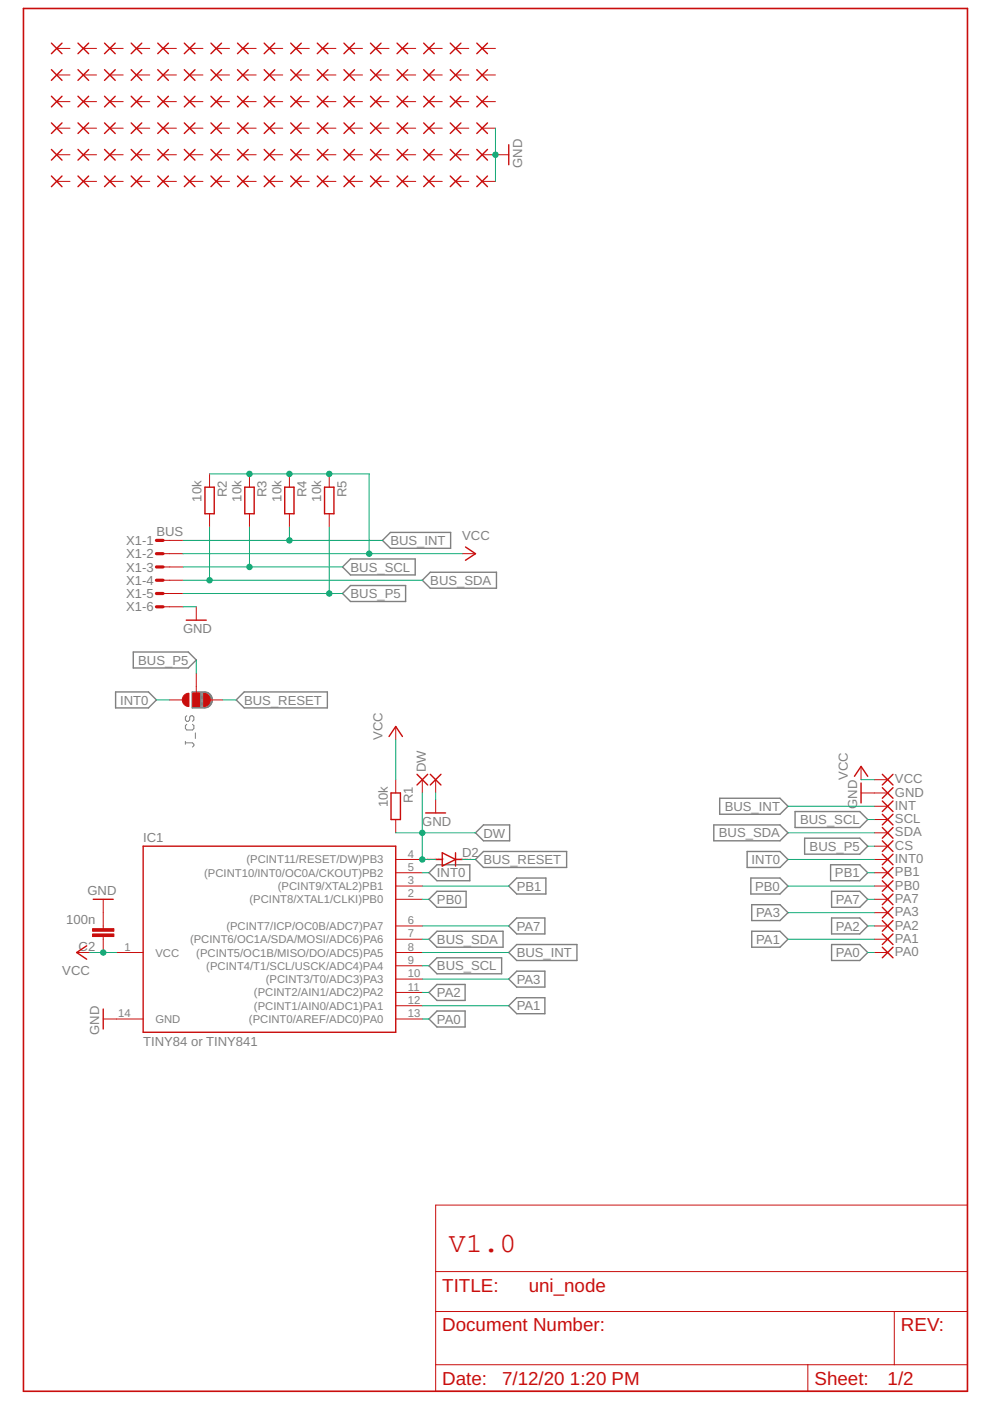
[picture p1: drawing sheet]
<svg xmlns="http://www.w3.org/2000/svg" width="210mm" height="297mm" viewBox="0 0 210 297" stroke-linecap="round" stroke-linejoin="round" font-family="sans-serif">
<g fill="none" stroke="#808080" stroke-width=".3">
<path d="M81.1 114.6l1.7-1.7h12.7v3.3h-12.7zM28.3 138.2h11.6l1.7 1.7-1.7 1.7h-11.6zM72.6 120.2l1.7-1.7h13.7v3.4h-13.7zM72.6 125.8l1.7-1.7h11.7v3.4h-11.7zM89.5 123l1.7-1.7h14.1v3.4h-14.1zM24.5 146.7h7l1.7 1.7-1.7 1.7h-7zM40.8 146.7h2.5a1.69 1.69 0 0 1 1.7 1.7 1.69 1.69 0 0 1-1.7 1.7h-2.5zM40.8 149.9h3.3M40.8 149.6h3.6M40.8 149.4h3.9M40.8 149.1h4M40.8 148.9h4.1"/>
<path d="M40.8 148.6h4.2M40.8 148.4h4.2M40.8 148.1h4.2M40.8 147.9h4.1M40.8 147.6h4M40.8 147.4h3.9M40.8 147.2h3.6M40.8 146.9h3.3M51.8 146.7h17.6v3.4h-17.6l-1.7-1.7zM100.8 176.6l1.7-1.7h5.6v3.4h-5.6zM151.3 174.9h14.1l1.7 1.7-1.7 1.7h-14.1zM152.6 169.2h12.8l1.7 1.7-1.7 1.7h-12.8z"/>
<path d="M168.6 172.1h13.7l1.7 1.7-1.7 1.7h-13.7zM170.6 177.7h11.7l1.7 1.7-1.7 1.7h-11.7zM91 199.1l1.6-1.7h14.1v3.4h-14.1zM91 185l1.6-1.7h7v3.4h-7zM91 190.7l1.6-1.7h6.2v3.4h-6.2zM102.5 180.5h17.6v3.4h-17.6l-1.7-1.7zM107.9 187.9l1.7-1.7h6.1v3.3h-6.1zM107.9 196.3l1.7-1.7h5.9v3.4h-5.9zM158.4 180.5h7l1.7 1.7-1.7 1.7h-7zM159.2 186.2h6.2l1.7 1.7-1.7 1.6h-6.2zM159.4 197.4h6l1.7 1.7-1.7 1.7h-6zM159.4 191.8h6l1.7 1.7-1.7 1.7h-6z"/>
<path d="M176.1 183.3h6.2l1.7 1.7-1.7 1.7h-6.2zM176.3 189h6l1.7 1.7-1.7 1.7h-6zM176.3 194.6h6l1.7 1.7-1.7 1.7h-6zM91 204.8l1.6-1.7h13.8v3.4h-13.8zM91 216l1.6-1.6h6v3.3h-6zM91 210.4l1.6-1.7h6v3.4h-6zM107.9 207.6l1.7-1.7h5.9v3.4h-5.9zM107.9 213.2l1.7-1.7h5.9v3.4h-5.9zM109.6 200.3h12.7v3.3h-12.7l-1.7-1.6zM176.3 200.3h6l1.7 1.7-1.7 1.6h-6z"/>
</g>
<path d="M39.3 157.5h1.5l.3 .3v.3l-.3 .3M39.3 157.2v.6M39.6 151.7l-.3 .3v.6l.3 .4h.3l.3-.4v-.6l.3-.3h.3l.3 .3v.6l-.3 .4M39.6 153.6l-.3 .3v.6l.3 .3h1.2l.3-.3v-.6l-.3-.3M41.4 155.4v1.2" fill="none" stroke="#808080" stroke-width=".21"/>
<path d="M5 1.8h200.1v293.2h-200.1z" fill="none" stroke="#c90d0c" stroke-width=".34"/>
<g fill="none" stroke="#c90d0c" stroke-width=".21">
<path d="M12 10.3h2.8M12 15.9h2.8M17.7 10.3h2.8M17.7 15.9h2.8M23.3 10.3h2.8M23.3 15.9h2.8M28.9 10.3h2.8M28.9 15.9h2.8M34.6 10.3h2.8M34.6 15.9h2.8M40.2 10.3h2.8M40.2 15.9h2.8"/>
<path d="M45.8 10.3h2.9M45.8 15.9h2.9M51.5 10.3h2.8M51.5 15.9h2.8M57.1 10.3h2.8M57.1 15.9h2.8M62.8 10.3h2.8M62.8 15.9h2.8M68.4 10.3h2.8M68.4 15.9h2.8M74 10.3h2.9M74 15.9h2.9"/>
<path d="M79.7 10.3h2.8M79.7 15.9h2.8M85.3 10.3h2.8M85.3 15.9h2.8M91 10.3h2.8M91 15.9h2.8M96.6 10.3h2.8M96.6 15.9h2.8M102.2 10.3h2.9M102.2 15.9h2.9M12 21.5h2.8M12 27.2h2.8"/>
<path d="M12 32.8h2.8M12 38.5h2.8M17.7 21.5h2.8M17.7 27.2h2.8M17.7 32.8h2.8M17.7 38.5h2.8M23.3 21.5h2.8M23.3 27.2h2.8M23.3 32.8h2.8M23.3 38.5h2.8M28.9 21.5h2.8M28.9 27.2h2.8"/>
<path d="M28.9 32.8h2.8M28.9 38.5h2.8M34.6 21.5h2.8M34.6 27.2h2.8M34.6 32.8h2.8M34.6 38.5h2.8M40.2 21.5h2.8M40.2 27.2h2.8M40.2 32.8h2.8M40.2 38.5h2.8M45.8 21.5h2.9M45.8 27.2h2.9"/>
<path d="M45.8 32.8h2.9M45.8 38.5h2.9M51.5 21.5h2.8M51.5 27.2h2.8M51.5 32.8h2.8M51.5 38.5h2.8M57.1 21.5h2.8M57.1 27.2h2.8M57.1 32.8h2.8M57.1 38.5h2.8M62.8 21.5h2.8M62.8 27.2h2.8"/>
<path d="M62.8 32.8h2.8M62.8 38.5h2.8M68.4 21.5h2.8M68.4 27.2h2.8M68.4 32.8h2.8M68.4 38.5h2.8M74 21.5h2.9M74 27.2h2.9M74 32.8h2.9M74 38.5h2.9M79.7 21.5h2.8M79.7 27.2h2.8"/>
<path d="M79.7 32.8h2.8M79.7 38.5h2.8M85.3 21.5h2.8M85.3 27.2h2.8M85.3 32.8h2.8M85.3 38.5h2.8M91 21.5h2.8M91 27.2h2.8M91 32.8h2.8M91 38.5h2.8M96.6 21.5h2.8M96.6 27.2h2.8"/>
<path d="M96.6 32.8h2.8M96.6 38.5h2.8M102.2 21.5h2.9M102.2 27.2h2.9M102.2 32.8h5.7M102.2 38.5h2.9M34.6 117.4h4.2M34.6 114.6h4.2M44.4 100.5v2.8M44.4 108.9v2.8M52.9 100.5v2.8M52.9 108.9v2.8"/>
<path d="M61.4 100.5v2.8M61.4 108.9v2.8M69.8 100.5v2.8M69.8 108.9v2.8M98 117.4h2.8M34.6 120.2h4.2M34.6 123h4.2M34.6 125.8h4.2M34.6 128.7h4.2M41.6 128.7v2.8M36 148.4h2.8M40.9 147h1.4v2.8h-1.4z"/>
<path d="M41.6 142.7v4.3M44.4 148.4h2.9M83.9 154v2.8M83.9 165.3v2.8M83.9 173.8v2.8M89.5 165.3v2.8M92.4 165.3v2.8M92.4 169.5v2.9M182.6 162.5v2.8M182.6 168.1h5.6M185.4 179.4h2.8M185.4 176.6h2.8"/>
<path d="M185.4 173.8h2.8M185.4 170.9h2.8M185.4 165.3h2.8M21.9 190.7v6.2M21.9 198.6v3.4M83.9 196.3h5.6M83.9 199.1h5.6M83.9 182.2h5.6M83.9 185h5.6M83.9 187.9h5.6M83.9 190.7h5.6M185.4 196.3h2.8"/>
<path d="M185.4 199.1h2.8M185.4 182.2h2.8M185.4 185h2.8M185.4 187.9h2.8M185.4 190.7h2.8M185.4 193.5h2.8M16.3 202h2.8M21.9 216h8.5M24.7 202h5.7M83.9 216h5.6M83.9 202h5.6M83.9 204.8h5.6"/>
<path d="M83.9 207.6h5.6M83.9 210.4h5.6M83.9 213.2h5.6M185.4 202h2.8M92.4 255.5h112.7v39.5h-112.7zM92.4 278.1h112.7M92.4 269.6h112.7M189.6 278.1v11.2M92.4 289.3h112.7M171.3 289.3v5.7"/>
</g>
<g fill="none" stroke="#c90d0c" stroke-width=".3">
<path d="M10.9 9.1l2.2 2.3M10.9 14.8l2.2 2.2M13.1 9.1l-2.2 2.3M13.1 14.8l-2.2 2.2M16.5 14.8l2.3 2.2M16.5 9.1l2.3 2.3M18.8 9.1l-2.3 2.3M18.8 14.8l-2.3 2.2M22.2 9.1l2.2 2.3M22.2 14.8l2.2 2.2M24.4 14.8l-2.2 2.2M24.4 9.1l-2.2 2.3"/>
<path d="M27.8 9.1l2.3 2.3M27.8 14.8l2.3 2.2M30.1 9.1l-2.3 2.3M30.1 14.8l-2.3 2.2M33.4 14.8l2.3 2.2M33.4 9.1l2.3 2.3M35.7 14.8l-2.3 2.2M35.7 9.1l-2.3 2.3M39.1 9.1l2.2 2.3M39.1 14.8l2.2 2.2M41.3 14.8l-2.2 2.2M41.3 9.1l-2.2 2.3"/>
<path d="M44.7 9.1l2.3 2.3M44.7 14.8l2.3 2.2M47 9.1l-2.3 2.3M47 14.8l-2.3 2.2M50.4 9.1l2.2 2.3M50.4 14.8l2.2 2.2M52.6 14.8l-2.2 2.2M52.6 9.1l-2.2 2.3M56 9.1l2.3 2.3M56 14.8l2.3 2.2M58.3 9.1l-2.3 2.3M58.3 14.8l-2.3 2.2"/>
<path d="M61.6 9.1l2.3 2.3M61.6 14.8l2.3 2.2M63.9 9.1l-2.3 2.3M63.9 14.8l-2.3 2.2M67.3 14.8l2.2 2.2M67.3 9.1l2.2 2.3M69.5 14.8l-2.2 2.2M69.5 9.1l-2.2 2.3M72.9 9.1l2.3 2.3M72.9 14.8l2.3 2.2M75.2 9.1l-2.3 2.3M75.2 14.8l-2.3 2.2"/>
<path d="M78.5 9.1l2.3 2.3M78.5 14.8l2.3 2.2M80.8 9.1l-2.3 2.3M80.8 14.8l-2.3 2.2M84.2 14.8l2.2 2.2M84.2 9.1l2.2 2.3M86.4 14.8l-2.2 2.2M86.4 9.1l-2.2 2.3M89.8 9.1l2.3 2.3M89.8 14.8l2.3 2.2M92.1 9.1l-2.3 2.3M92.1 14.8l-2.3 2.2"/>
<path d="M95.5 14.8l2.2 2.2M95.5 9.1l2.2 2.3M97.7 9.1l-2.2 2.3M97.7 14.8l-2.2 2.2M101.1 9.1l2.3 2.3M101.1 14.8l2.3 2.2M103.4 14.8l-2.3 2.2M103.4 9.1l-2.3 2.3M10.9 20.4l2.2 2.3M10.9 26.1l2.2 2.2M10.9 31.7l2.2 2.3M10.9 37.3l2.2 2.3"/>
<path d="M13.1 20.4l-2.2 2.3M13.1 26.1l-2.2 2.2M13.1 31.7l-2.2 2.3M13.1 37.3l-2.2 2.3M16.5 31.7l2.3 2.3M16.5 20.4l2.3 2.3M16.5 26.1l2.3 2.2M16.5 37.3l2.3 2.3M18.8 20.4l-2.3 2.3M18.8 26.1l-2.3 2.2M18.8 31.7l-2.3 2.3M18.8 37.3l-2.3 2.3"/>
<path d="M22.2 20.4l2.2 2.3M22.2 37.3l2.2 2.3M22.2 26.1l2.2 2.2M22.2 31.7l2.2 2.3M24.4 31.7l-2.2 2.3M24.4 20.4l-2.2 2.3M24.4 26.1l-2.2 2.2M24.4 37.3l-2.2 2.3M27.8 20.4l2.3 2.3M27.8 26.1l2.3 2.2M27.8 31.7l2.3 2.3M27.8 37.3l2.3 2.3"/>
<path d="M30.1 26.1l-2.3 2.2M30.1 20.4l-2.3 2.3M30.1 31.7l-2.3 2.3M30.1 37.3l-2.3 2.3M33.4 31.7l2.3 2.3M33.4 20.4l2.3 2.3M33.4 26.1l2.3 2.2M33.4 37.3l2.3 2.3M35.7 20.4l-2.3 2.3M35.7 26.1l-2.3 2.2M35.7 31.7l-2.3 2.3M35.7 37.3l-2.3 2.3"/>
<path d="M39.1 20.4l2.2 2.3M39.1 37.3l2.2 2.3M39.1 26.1l2.2 2.2M39.1 31.7l2.2 2.3M41.3 20.4l-2.2 2.3M41.3 31.7l-2.2 2.3M41.3 26.1l-2.2 2.2M41.3 37.3l-2.2 2.3M44.7 26.1l2.3 2.2M44.7 20.4l2.3 2.3M44.7 31.7l2.3 2.3M44.7 37.3l2.3 2.3"/>
<path d="M47 26.1l-2.3 2.2M47 20.4l-2.3 2.3M47 31.7l-2.3 2.3M47 37.3l-2.3 2.3M50.4 20.4l2.2 2.3M50.4 26.1l2.2 2.2M50.4 31.7l2.2 2.3M50.4 37.3l2.2 2.3M52.6 20.4l-2.2 2.3M52.6 26.1l-2.2 2.2M52.6 31.7l-2.2 2.3M52.6 37.3l-2.2 2.3"/>
<path d="M56 26.1l2.3 2.2M56 20.4l2.3 2.3M56 31.7l2.3 2.3M56 37.3l2.3 2.3M58.3 26.1l-2.3 2.2M58.3 20.4l-2.3 2.3M58.3 31.7l-2.3 2.3M58.3 37.3l-2.3 2.3M61.6 26.1l2.3 2.2M61.6 20.4l2.3 2.3M61.6 31.7l2.3 2.3M61.6 37.3l2.3 2.3"/>
<path d="M63.9 26.1l-2.3 2.2M63.9 20.4l-2.3 2.3M63.9 31.7l-2.3 2.3M63.9 37.3l-2.3 2.3M67.3 31.7l2.2 2.3M67.3 37.3l2.2 2.3M67.3 20.4l2.2 2.3M67.3 26.1l2.2 2.2M69.5 20.4l-2.2 2.3M69.5 26.1l-2.2 2.2M69.5 31.7l-2.2 2.3M69.5 37.3l-2.2 2.3"/>
<path d="M72.9 26.1l2.3 2.2M72.9 20.4l2.3 2.3M72.9 31.7l2.3 2.3M72.9 37.3l2.3 2.3M75.2 26.1l-2.3 2.2M75.2 20.4l-2.3 2.3M75.2 31.7l-2.3 2.3M75.2 37.3l-2.3 2.3M78.5 20.4l2.3 2.3M78.5 26.1l2.3 2.2M78.5 31.7l2.3 2.3M78.5 37.3l2.3 2.3"/>
<path d="M80.8 31.7l-2.3 2.3M80.8 20.4l-2.3 2.3M80.8 26.1l-2.3 2.2M80.8 37.3l-2.3 2.3M84.2 37.3l2.2 2.3M84.2 20.4l2.2 2.3M84.2 31.7l2.2 2.3M84.2 26.1l2.2 2.2M86.4 20.4l-2.2 2.3M86.4 26.1l-2.2 2.2M86.4 31.7l-2.2 2.3M86.4 37.3l-2.2 2.3"/>
<path d="M89.8 26.1l2.3 2.2M89.8 20.4l2.3 2.3M89.8 37.3l2.3 2.3M89.8 31.7l2.3 2.3M92.1 26.1l-2.3 2.2M92.1 20.4l-2.3 2.3M92.1 37.3l-2.3 2.3M92.1 31.7l-2.3 2.3M95.5 20.4l2.2 2.3M95.5 26.1l2.2 2.2M95.5 37.3l2.2 2.3M95.5 31.7l2.2 2.3"/>
<path d="M97.7 20.4l-2.2 2.3M97.7 26.1l-2.2 2.2M97.7 37.3l-2.2 2.3M97.7 31.7l-2.2 2.3M101.1 20.4l2.3 2.3M101.1 37.3l2.3 2.3M101.1 26.1l2.3 2.2M101.1 31.7l2.3 2.3M103.4 20.4l-2.3 2.3M103.4 31.7l-2.3 2.3M103.4 26.1l-2.3 2.2M103.4 37.3l-2.3 2.3"/>
<path d="M107.9 30.7v4.2M43.5 103.3h1.9v5.6h-1.9zM51.9 103.3h2v5.6h-2zM60.4 103.3h1.9v5.6h-1.9zM68.8 103.3h2v5.6h-2zM98.7 116l2.1 1.4-2.1 1.4M39.5 131.5h4.2M82.5 156.1l1.4-2.1 1.4 2.1M30.4 179.4h53.5v39.5h-53.5zM82.9 168.1h2v5.7h-2zM88.4 164.2l2.3 2.2M90.3 172.4h4.2"/>
<path d="M90.7 164.2l-2.3 2.2M91.2 164.2l2.3 2.2M93.5 164.2l-2.3 2.2M181.2 164.6l1.4-2.1 1.4 2.1M182.6 166v4.2M187.1 178.3l2.2 2.2M187.1 175.5l2.2 2.2M187.1 172.6l2.2 2.3M187.1 169.8l2.2 2.3M187.1 167l2.2 2.2M187.1 164.2l2.2 2.2M189.3 178.3l-2.2 2.2"/>
<path d="M189.3 175.5l-2.2 2.2M189.3 172.6l-2.2 2.3M189.3 169.8l-2.2 2.3M189.3 167l-2.2 2.2M189.3 164.2l-2.2 2.2M19.8 190.7h4.2M92.4 182.2h1.4M93.8 180.8l2.8 1.4-2.8 1.4zM96.6 180.8v2.8M96.6 182.2h1.4M187.1 198l2.2 2.3M187.1 195.2l2.2 2.2"/>
<path d="M187.1 192.4l2.2 2.2M187.1 189.5l2.2 2.3M187.1 186.7l2.2 2.3M187.1 183.9l2.2 2.3M187.1 181.1l2.2 2.2M189.3 198l-2.2 2.3M189.3 195.2l-2.2 2.2M189.3 192.4l-2.2 2.2M189.3 189.5l-2.2 2.3M189.3 186.7l-2.2 2.3M189.3 183.9l-2.2 2.3M189.3 181.1l-2.2 2.2"/>
<path d="M18.4 200.5l-2.1 1.5 2.1 1.4M21.9 213.9v4.3M187.1 200.8l2.2 2.3M189.3 200.8l-2.2 2.3"/>
</g>
<g fill="#c90d0c" stroke="#c90d0c" stroke-width=".21">
<path d="M19.6 196.9h4.6v.5h-4.6z"/>
<path d="M19.6 198h4.6v.6h-4.6z"/>
<path d="M40.9 147h1.4v2.8h-1.4z"/>
</g>
<g fill="#c90d0c" stroke="#c90d0c" stroke-width=".21">
<path d="M43.2 147a1.41 1.41 0 0 1 1.4 1.4 1.41 1.41 0 0 1-1.4 1.4z" fill-rule="evenodd"/>
<path d="M39.1 147.4l.5-.4h.5v2.8a1.4 1.4 0 0 1-1.3-.9 1.4 1.4 0 0 1 .3-1.5z" fill-rule="evenodd"/>
</g>
<path d="M33.2 114.6h1.4M33.2 117.4h1.4M33.2 120.2h1.4M33.2 123h1.4M33.2 125.8h1.4M33.2 128.7h1.4" fill="none" stroke="#c90d0c" stroke-width=".68"/>
<g fill="none" stroke="#0dab76" stroke-width=".21">
<path d="M105.1 27.2v11.3M38.8 117.4h59.2M38.8 114.6h42.3M44.4 100.5h33.9v16.9M44.4 111.7v11.3M52.9 111.7v8.5M61.4 111.7v2.9M69.8 111.7v14.1M38.8 128.7h2.8M38.8 123h50.7M38.8 120.2h33.8M38.8 125.8h33.8"/>
<path d="M41.6 139.9v2.8M33.2 148.4h2.8M47.3 148.4h2.8M83.9 156.8v8.5M83.9 176.6h16.9M89.5 168.1v14.1h2.9M92.4 168.1v1.4M167.1 176.6h18.3M167.1 170.9h18.3M182.6 165.3h2.8M184 173.8h1.4M184 179.4h1.4"/>
<path d="M89.5 199.1h1.5M89.5 185h1.5M89.5 187.9h18.4M89.5 190.7h1.5M89.5 196.3h18.4M98 182.2h2.8M167.1 182.2h18.3M167.1 199.1h18.3M167.1 187.9h18.3M167.1 193.5h18.3M184 185h1.4M184 190.7h1.4"/>
<path d="M184 196.3h1.4M19.1 202h5.6M89.5 202h18.4M89.5 204.8h1.5M89.5 216h1.5M89.5 207.6h18.4M89.5 210.4h1.5M89.5 213.2h18.4M184 202h1.4"/>
</g>
<g fill="#0dab76" stroke="#0dab76" stroke-width=".21">
<circle cx="105.1" cy="32.8" r=".57"/>
<circle cx="21.9" cy="202" r=".57"/>
<circle cx="52.9" cy="100.5" r=".57"/>
<circle cx="61.4" cy="100.5" r=".57"/>
<circle cx="78.3" cy="117.4" r=".57"/>
<circle cx="69.8" cy="100.5" r=".57"/>
<circle cx="89.5" cy="182.2" r=".57"/>
<circle cx="89.5" cy="176.6" r=".57"/>
<circle cx="44.4" cy="123" r=".57"/>
<circle cx="61.4" cy="114.6" r=".57"/>
<circle cx="52.9" cy="120.2" r=".57"/>
<circle cx="69.8" cy="125.8" r=".57"/>
</g>
<text font-size="6" fill="#c90d0c" x="95.2" y="265.4">V1.0</text>
<g font-size="4" fill="#c90d0c">
<text x="93.8" y="273.8">TITLE:</text>
<text x="112.1" y="273.8">uni_node</text>
<text x="93.8" y="282.3">Document Number:</text>
<text x="191" y="282.3">REV:</text>
<text x="93.8" y="293.6">Date:</text>
<text x="106.5" y="293.6">7/12/20</text>
<text x="120.8" y="293.6">1:20 PM</text>
<text x="172.7" y="293.6">Sheet:</text>
<text x="188.2" y="293.6">1/2</text>
</g>
<g font-size="2.8" fill="#808080">
<text x="110.7" y="35.6" transform="rotate(-90 110.7 35.6)">GND</text>
<text x="42.7" y="106.3" transform="rotate(-90 42.7 106.3)">10k</text>
<text x="48.1" y="105.4" transform="rotate(-90 48.1 105.4)">R2</text>
<text x="51.2" y="106.3" transform="rotate(-90 51.2 106.3)">10k</text>
<text x="56.5" y="105.4" transform="rotate(-90 56.5 105.4)">R3</text>
<text x="59.7" y="106.3" transform="rotate(-90 59.7 106.3)">10k</text>
<text x="65" y="105.4" transform="rotate(-90 65 105.4)">R4</text>
<text x="68.1" y="106.3" transform="rotate(-90 68.1 106.3)">10k</text>
<text x="73.4" y="105.4" transform="rotate(-90 73.4 105.4)">R5</text>
<text x="33.2" y="113.6">BUS</text>
<text x="26.7" y="115.5">X1-1</text>
<text x="26.7" y="118.4">X1-2</text>
<text x="82.8" y="115.6">BUS_INT</text>
<text x="98" y="114.6">VCC</text>
<text x="26.7" y="121.2">X1-3</text>
<text x="26.7" y="124">X1-4</text>
<text x="74.3" y="121.2">BUS_SCL</text>
<text x="91.2" y="124">BUS_SDA</text>
<text x="26.7" y="126.8">X1-5</text>
<text x="26.7" y="129.6">X1-6</text>
<text x="74.3" y="126.8">BUS_P5</text>
<text x="38.8" y="134.3">GND</text>
<text x="29.3" y="140.9">BUS_P5</text>
<text x="25.5" y="149.4">INT0</text>
<text x="51.8" y="149.4">BUS_RESET</text>
<text x="81.1" y="156.8" transform="rotate(-90 81.1 156.8)">VCC</text>
<text x="90.3" y="163.8" transform="rotate(-90 90.3 163.8)">DW</text>
<text x="179.7" y="165.3" transform="rotate(-90 179.7 165.3)">VCC</text>
<text x="189.8" y="166.1">VCC</text>
<text x="82.2" y="171.2" transform="rotate(-90 82.2 171.2)">10k</text>
<text x="87.5" y="170.3" transform="rotate(-90 87.5 170.3)">R1</text>
<text x="153.7" y="171.9">BUS_INT</text>
<text x="181.7" y="171.5" transform="rotate(-90 181.7 171.5)">GND</text>
<text x="189.8" y="171.7">INT</text>
<text x="189.8" y="168.9">GND</text>
<text x="30.3" y="178.6">IC1</text>
<text x="89.5" y="175.2">GND</text>
<text x="102.5" y="177.6">DW</text>
<text x="152.4" y="177.6">BUS_SDA</text>
<text x="169.6" y="174.7">BUS_SCL</text>
<text x="189.8" y="177.3">SDA</text>
<text x="189.8" y="174.5">SCL</text>
<text x="98" y="181.7">D2</text>
<text x="102.5" y="183.2">BUS_RESET</text>
<text x="159.4" y="183.2">INT0</text>
<text x="171.7" y="180.4">BUS_P5</text>
<text x="189.8" y="185.8">PB1</text>
<text x="189.8" y="183">INT0</text>
<text x="189.8" y="180.2">CS</text>
<text x="18.5" y="189.8">GND</text>
<text x="92.6" y="186">INT0</text>
<text x="92.6" y="191.7">PB0</text>
<text x="109.6" y="188.8">PB1</text>
<text x="160.1" y="188.8">PB0</text>
<text x="177" y="186">PB1</text>
<text x="177.2" y="191.7">PA7</text>
<text x="189.8" y="191.4">PA7</text>
<text x="189.8" y="188.6">PB0</text>
<text x="14" y="195.9">100n</text>
<text x="109.6" y="197.3">PA7</text>
<text x="160.3" y="194.5">PA3</text>
<text x="177.2" y="197.3">PA2</text>
<text x="189.8" y="197.1">PA2</text>
<text x="189.8" y="194.3">PA3</text>
<text x="16.7" y="201.5">C2</text>
<text x="92.6" y="200.1">BUS_SDA</text>
<text x="109.6" y="202.9">BUS_INT</text>
<text x="160.3" y="200.1">PA1</text>
<text x="177.2" y="202.9">PA0</text>
<text x="189.8" y="202.7">PA0</text>
<text x="189.8" y="199.9">PA1</text>
<text x="13.2" y="206.7">VCC</text>
<text x="92.6" y="205.8">BUS_SCL</text>
<text x="109.6" y="208.6">PA3</text>
<text x="92.6" y="211.4">PA2</text>
<text x="109.6" y="214.2">PA1</text>
<text x="21" y="219.4" transform="rotate(-90 21 219.4)">GND</text>
<text x="30.3" y="221.7">TINY84 or TINY841</text>
<text x="92.6" y="217">PA0</text>
</g>
<g font-size="2.4" fill="#808080">
<text x="43.3" y="185.9">(PCINT10/INT0/OC0A/CKOUT)PB2</text>
<text x="52.2" y="183.1">(PCINT11/RESET/DW)PB3</text>
<text x="86.5" y="181.8">4</text>
<text x="86.5" y="184.6">5</text>
<text x="52.9" y="191.5">(PCINT8/XTAL1/CLKI)PB0</text>
<text x="58.9" y="188.7">(PCINT9/XTAL2)PB1</text>
<text x="86.5" y="187.5">3</text>
<text x="86.5" y="190.3">2</text>
<text x="48" y="197.2">(PCINT7/ICP/OC0B/ADC7)PA7</text>
<text x="86.5" y="195.9">6</text>
<text x="26.4" y="201.6">1</text>
<text x="32.9" y="202.8">VCC</text>
<text x="40.3" y="200">(PCINT6/OC1A/SDA/MOSI/ADC6)PA6</text>
<text x="41.6" y="202.8">(PCINT5/OC1B/MISO/DO/ADC5)PA5</text>
<text x="86.5" y="198.7">7</text>
<text x="86.5" y="201.6">8</text>
<text x="43.7" y="205.6">(PCINT4/T1/SCL/USCK/ADC4)PA4</text>
<text x="56.4" y="208.4">(PCINT3/T0/ADC3)PA3</text>
<text x="86.5" y="204.4">9</text>
<text x="86.5" y="207.2">10</text>
<text x="25.1" y="215.7">14</text>
<text x="53.8" y="211.3">(PCINT2/AIN1/ADC2)PA2</text>
<text x="53.8" y="214.1">(PCINT1/AIN0/ADC1)PA1</text>
<text x="86.5" y="210">11</text>
<text x="86.5" y="212.8">12</text>
<text x="86.5" y="215.7">13</text>
<text x="32.9" y="216.9">GND</text>
<text x="52.8" y="216.9">(PCINT0/AREF/ADC0)PA0</text>
</g>
<g font-size=".6" fill="#ffba08">
<text x="90.5" y="182.4">SpiceOrder 1</text>
<text x="96.1" y="182.4">SpiceOrder 2</text>
</g>
</svg>
